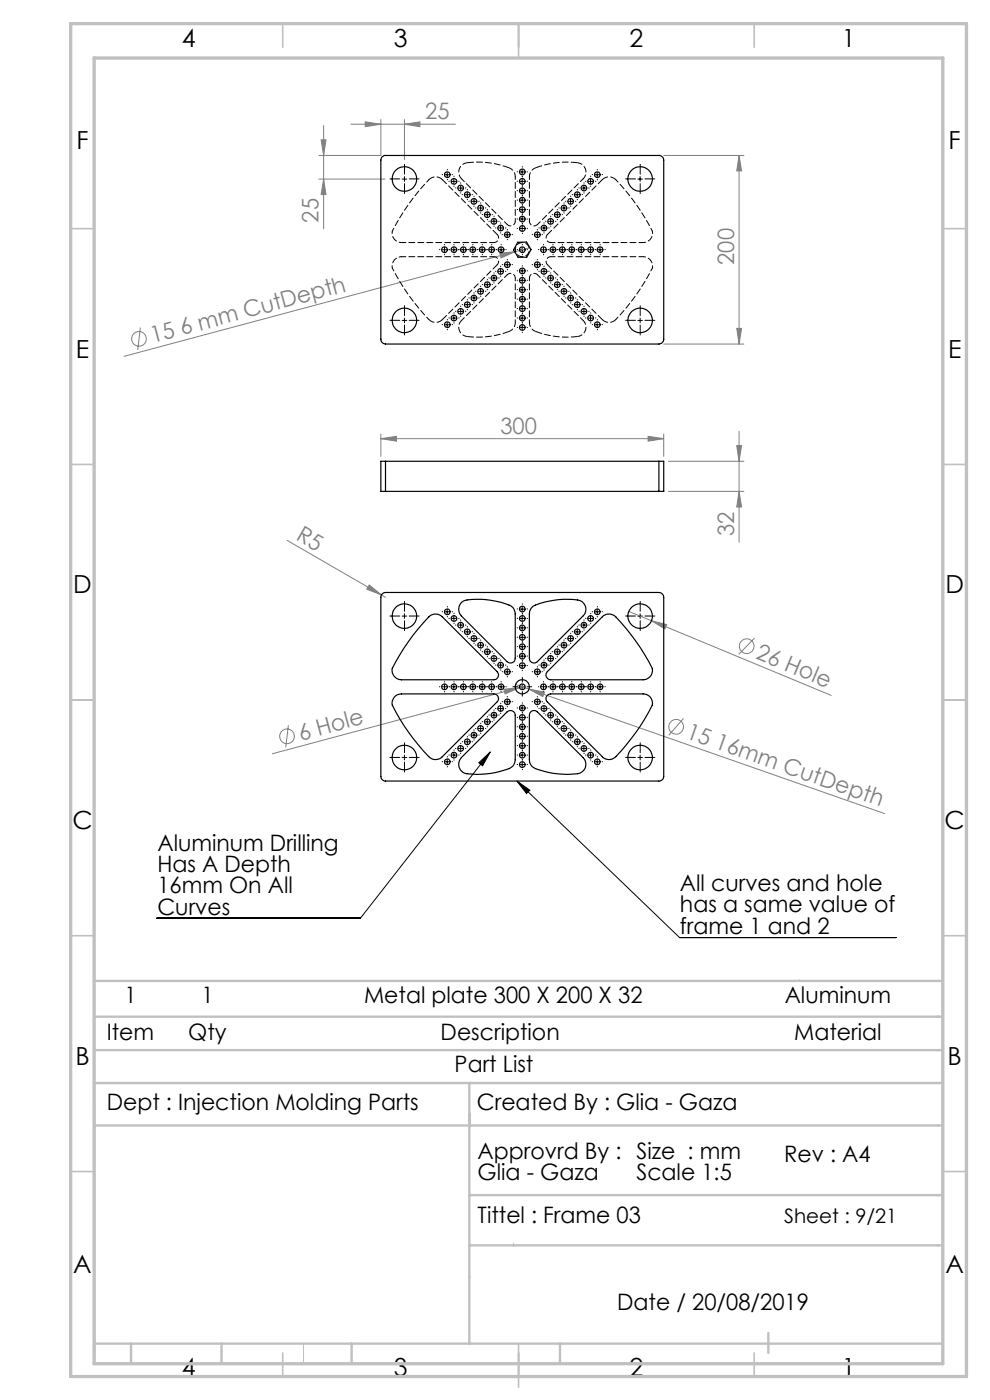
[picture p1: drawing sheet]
<svg xmlns="http://www.w3.org/2000/svg" width="210mm" height="297mm" viewBox="0 0 210 297" stroke-linecap="round" stroke-linejoin="round" font-family="sans-serif">
<g fill="none" stroke="#808080" stroke-width=".21">
<path d="M67.6 38h14.1M68.1 29.7h1l-.4 3.3zM68.7 26.6v21.9M68.7 38l.4 3.3h-1zM74.4 26.3h22.2M77.5 25.9l3.3 .4-3.3 .6zM80.8 25.4v7.6h-13.2M85.8 26.3l3.3-.4v1zM85.8 25.4v8.5M140.8 33h17M156.8 33v40M156.8 33l.5 3.3h-1z"/>
<path d="M106 53.7l3.3-.3-3 1.3zM112.2 52.6l-85.9 23M29.8 69.5l-.6 4.8M140.8 73h17M156.3 69.7h1l-.5 3.3zM80.8 93.1l3.3-.5v1zM80.8 92.1v4.7M80.8 93.1h60M137.5 92.6l3.3 .5-3.3 .5zM140.8 92.1v4.7M141.8 97.9h16M156.3 94.5h1l-.5 3.4z"/>
<path d="M156.8 91.5v23.5M60.9 114.6l20 11.6M141.8 104.2h16M156.8 104.2l.5 3.4h-1zM78.3 124.1l2.6 2.1-3.1-1.2zM80.9 126.2l.9 .5M133.4 129.7l4.8 2M138.2 131.7l3.2 .8-.4 .9zM138.2 131.7l38.1 15.8M160.1 135.4l-3.4 3.4M61.2 153.8l-.6 4.8M106.9 146.2l3.3-.3-3.1 1.3z"/>
<path d="M109.4 145.2l2.8 1M110.2 145.9l-52.5 14M111.4 145.6l-1.2 .3M112.2 146.2l3.3 .6-.4 1zM112.2 146.2l75.5 26.4M145 152.4l-3.1 3.6"/>
<circle cx="29.5" cy="71.9" r="1.55"/>
<circle cx="158.4" cy="137.1" r="1.56"/>
<circle cx="60.9" cy="156.2" r="1.55"/>
<circle cx="143.4" cy="154.2" r="1.56"/>
</g>
<g fill="none" stroke="#000" stroke-width=".21">
<path d="M85.3 38h1M85.8 37.5v1M94.4 37.1h1M94.9 36.6v1M95.8 38.5h1M96.3 38v1M97.2 39.9h1M97.7 39.4v1M110.3 38.5h1M110.3 36.5h1M110.8 36v1M110.8 38v1"/>
<path d="M110.8 40v1M123.4 39.9h1M123.9 39.4v1M124.8 38.5h1M125.3 38v1M126.2 37.1h1M126.7 36.6v1M135.3 38h1M135.8 37.5v1M93.8 53h1M94.3 52.5v1M95.8 53h1"/>
<path d="M96.3 52.5v1M97.8 53h1M98.3 52.5v1M98.6 41.3h1M99.1 40.8v1M99.8 53h1M100 42.7h1M100.3 52.5v1M100.5 42.2v1M101.5 44.1h.9M101.8 53h1M102 43.6v1"/>
<path d="M102.3 52.5v1M102.9 45.5h1M103.4 45v1M103.4 59.9v1M103.8 53h1M104.3 59h1M104.3 47h1M104.3 52.5v1M104.8 46.5v1M104.8 58.5v1M105.7 57.6h1M105.7 48.4h1"/>
<path d="M105.8 53h1M106.2 47.9v1M106.2 57.1v1M106.3 52.5v1M107.1 56.2h1M107.1 49.8h1M107.6 49.3v1M107.6 55.7v1M110.3 53h1M110.3 59.5h1M110.3 57.5h1M110.3 42.5h1"/>
<path d="M110.3 44.5h1M110.3 46.5h1M110.3 48.5h1M110.3 40.5h1M110.8 42v1M110.8 44v1M110.8 46v1M110.8 48v1M110.8 52.5v1M110.8 57v1M110.8 59v1M113.5 56.2h1"/>
<path d="M113.5 49.8h1M114 49.3v1M114 55.7v1M114.8 53h1M114.9 57.6h1M114.9 48.4h1M115.3 52.5v1M115.4 47.9v1M115.4 57.1v1M116.3 59h1M116.3 47h1M116.8 53h1"/>
<path d="M116.8 46.5v1M116.8 58.5v1M117.3 52.5v1M117.7 45.5h1M118.2 45v1M118.2 59.9v1M118.8 53h1M119.1 44.1h1M119.3 52.5v1M119.6 43.6v1M120.5 42.7h1M120.8 53h1"/>
<path d="M121 42.2v1M121.3 52.5v1M122 41.3h.9M122.4 40.8v1M122.8 53h1M123.3 52.5v1M124.8 53h1M125.3 52.5v1M126.8 53h1M127.3 52.5v1M85.3 68h1M85.8 67.5v1"/>
<path d="M94.4 68.9h1M94.9 68.4v1M95.8 67.5h1M96.3 67v1M97.2 66.1h1M97.7 65.5v1.1M98.6 64.6h1M99.1 64.1v1.1M100 63.2h1M100.5 62.7v1M101.5 61.8h.9M102 61.3v1"/>
<path d="M102.9 60.4h1M110.3 67.5h1M110.3 63.5h1M110.3 61.5h1M110.3 69.5h1M110.3 65.5h1M110.8 61v1M110.8 63v1M110.8 65v1M110.8 67v1M110.8 69v1M117.7 60.4h1"/>
<path d="M119.1 61.8h1M119.6 61.3v1M120.5 63.2h1M121 62.7v1M122 64.6h.9M122.4 64.1v1.1M123.4 66.1h1M123.9 65.5v1.1M124.8 67.5h1M125.3 67v1M126.2 68.9h1M126.7 68.4v1"/>
<path d="M135.3 68h1M135.8 67.5v1M85.3 130.7h1M85.8 130.2v1M94.4 129.8h1M94.9 129.3v1M95.8 131.2h1M96.3 130.7v1M97.2 132.6h1M97.7 132.1v1M98.6 134.1h1M99.1 133.5v1"/>
<path d="M100 135.5h1M100.5 134.9v1.1M101.5 136.9h.9M102 136.4v1M102.9 138.3h1M103.4 137.8v1M104.3 139.7h1M104.8 139.2v1M110.3 131.2h1M110.3 135.2h1M110.3 137.2h1M110.3 139.2h1"/>
<path d="M110.3 129.2h1M110.3 133.2h1M110.8 128.7v1M110.8 130.7v1M110.8 132.7v1M110.8 134.7v1M110.8 136.7v1M110.8 138.7v1M116.3 139.7h1M116.8 139.2v1M117.7 138.3h1M118.2 137.8v1"/>
<path d="M119.1 136.9h1M119.6 136.4v1M120.5 135.5h1M121 134.9v1.1M122 134.1h.9M122.4 133.5v1M123.4 132.6h1M123.9 132.1v1M124.8 131.2h1M125.3 130.7v1M126.2 129.8h1M126.7 129.3v1"/>
<path d="M135.3 130.7h1M135.8 130.2v1M93.8 145.7h1M94.3 145.2v1M95.8 145.7h1M96.3 145.2v1M96.3 159.7v1M97.2 158.8h1M97.7 158.3v1M97.8 145.7h1M98.3 145.2v1M98.6 157.4h1"/>
<path d="M99.1 156.9v1M99.8 145.7h1M100 156h1M100.3 145.2v1M100.5 155.5v1M101.5 154.5h.9M101.8 145.7h1M102 154.1v.9M102.3 145.2v1M102.9 153.1h1M103.4 152.6v1M103.8 145.7h1"/>
<path d="M104 159.5l-27.6 35.3h-43.1M104.3 145.2v1M104.3 151.7h1M104.8 151.2v1M105.7 141.1h1M105.7 150.3h1M105.8 145.7h1M106.2 140.6v1M106.2 149.8v1M106.3 145.2v1M107.1 142.5h1M107.1 148.9h1"/>
<path d="M107.6 142v1M107.6 148.4v1M110.3 145.7h1M110.3 141.2h1M110.3 156.2h1M110.3 154.2h1M110.3 152.2h1M110.3 150.2h1M110.3 158.2h1M110.8 140.7v1M110.8 145.2v1M110.8 149.7v1"/>
<path d="M110.8 151.7v1M110.8 153.7v1M110.8 155.7v1M110.8 157.7v1M110.8 159.7v1M113.5 142.5h1M113.5 148.9h1M114 142v1M114 148.4v1M114.8 145.7h1M114.9 141.1h1M114.9 150.3h1"/>
<path d="M115.3 145.2v1M115.4 140.6v1M115.4 149.8v1M116.3 151.7h1M116.8 145.7h1M116.8 151.2v1M117.3 145.2v1M117.7 153.1h1M118.2 152.6v1M118.8 145.7h1M119.1 154.5h1M119.3 145.2v1"/>
<path d="M119.6 154.1v.9M120.5 156h1M120.8 145.7h1M121 155.5v1M121.3 145.2v1M122 157.4h.9M122.4 156.9v1M122.8 145.7h1M123.3 145.2v1M123.4 158.8h1M123.9 158.3v1M124.8 145.7h1"/>
<path d="M125.3 145.2v1M125.3 159.7v1M126.8 145.7h1M127.3 145.2v1M85.3 160.7h1M85.8 160.2v1M94.4 161.6h1M94.9 161.1v1M95.8 160.2h1M101.6 161.8l2.4-2.3-1.6 3zM109.6 165.7l2.8 1.9-.7 .7zM109.6 165.7l34.5 33.2h46"/>
<path d="M110.3 160.2h1M110.3 162.2h1M110.8 161.7v1M124.8 160.2h1M126.2 161.6h1M126.7 161.1v1M135.3 160.7h1M135.8 160.2v1"/>
</g>
<g fill="none" stroke="#000" stroke-width=".21" stroke-dasharray="15.2 1.3 1.3 1.3">
<path d="M84.8 38h-2.1M85.8 37v-2.1M85.8 39v2.1M86.8 38h2.1M93.9 37h-.1M94.9 36v-.1M94.9 38v.1M95.3 38.5h-.1M95.9 37h.1M96.3 37.5v-.1M96.3 39.5v.1M96.7 39.9h-.1"/>
<path d="M97.3 38.5h.1M97.7 38.9v-.1M98.7 39.9h.1M109.8 36.5h-.1M109.8 38.5h-.1M110.8 35.5v-.1M110.8 37.5v.1M110.8 37.5v-.1M110.8 39.5v.1M110.8 39.5v-.1M111.8 36.5h.1M111.8 38.5h.1"/>
<path d="M122.9 39.9h-.1M123.9 38.9v-.1M124.3 38.5h-.1M124.9 39.9h.1M125.3 37.5v-.1M125.3 39.5v.1M125.7 37h-.1M126.3 38.5h.1M126.7 36v-.1M126.7 38v.1M127.7 37h.1M134.8 38h-2.1"/>
<path d="M135.8 37v-2.1M135.8 39v2.1M136.8 38h2.1M93.3 53h-.1M94.3 52v-.1M94.3 54v.1M95.3 53h.1M95.3 53h-.1M96.3 52v-.1M96.3 54v.1M97.3 53h.1M97.3 53h-.1"/>
<path d="M97.7 40.9v.1M98.1 41.3h-.1M98.3 52v-.1M98.3 54v.1M99.1 40.3v-.1M99.1 42.3v.1M99.3 53h.1M99.3 53h-.1M99.5 42.7h-.1M100.1 41.3h.1M100.3 52v-.1M100.3 54v.1"/>
<path d="M100.5 41.7v-.1M100.5 43.7v.1M101 44.1h-.1M101.3 53h-.1M101.3 53h.1M101.5 42.7h.1M102 43.1v-.1M102 45.1v.1M102.3 52v-.1M102.3 54v.1M102.4 45.5h-.1M103 44.1h.1"/>
<path d="M103.3 53h-.1M103.3 53h.1M103.4 59.4v-.1M103.4 44.5v-.1M103.4 46.5v.1M103.8 59h-.1M103.8 46.9h-.1M104.3 52v-.1M104.3 54v.1M104.4 45.5h.1M104.8 58v-.1M104.8 60v.1"/>
<path d="M104.8 45.9v-.1M104.8 47.9v.1M105.2 57.6h-.1M105.2 48.4h-.1M105.3 53h-.1M105.3 53h.1M105.8 59h.1M105.8 46.9h.1M106.2 56.6v-.1M106.2 58.6v.1M106.2 47.4v-.1M106.2 49.4v.1"/>
<path d="M106.3 52v-.1M106.3 54v.1M106.6 56.1h-.1M106.6 49.8h-.1M107.2 57.6h.1M107.2 48.4h.1M107.3 53h.1M107.6 55.1v-.1M107.6 57.1v.1M107.6 48.8v-.1M107.6 50.8v.1M108.6 56.1h.1"/>
<path d="M108.6 49.8h.1M109.8 53h-.1M109.8 59.5h-.1M109.8 57.5h-.1M109.8 42.5h-.1M109.8 44.5h-.1M109.8 46.5h-.1M109.8 48.5h-.1M109.8 40.5h-.1M110.8 52v-.1M110.8 54v.1M110.8 58.5v-.1"/>
<path d="M110.8 56.5v-.1M110.8 58.5v.1M110.8 41.5v-.1M110.8 43.5v.1M110.8 43.5v-.1M110.8 45.5v.1M110.8 45.5v-.1M110.8 47.5v.1M110.8 47.5v-.1M110.8 49.5v.1M110.8 41.5v.1M111.8 53h.1"/>
<path d="M111.8 59.5h.1M111.8 57.5h.1M111.8 42.5h.1M111.8 44.5h.1M111.8 46.5h.1M111.8 48.5h.1M111.8 40.5h.1M113 56.1h-.1M113 49.8h-.1M114 55.1v-.1M114 57.1v.1M114 48.8v-.1"/>
<path d="M114 50.8v.1M114.3 53h-.1M114.4 57.6h-.1M114.4 48.4h-.1M115 56.1h.1M115 49.8h.1M115.3 52v-.1M115.3 54v.1M115.4 56.6v-.1M115.4 58.6v.1M115.4 47.4v-.1M115.4 49.4v.1"/>
<path d="M115.8 59h-.1M115.8 46.9h-.1M116.3 53h-.1M116.3 53h.1M116.4 57.6h.1M116.4 48.4h.1M116.8 58v-.1M116.8 60v.1M116.8 45.9v-.1M116.8 47.9v.1M117.2 45.5h-.1M117.3 52v-.1"/>
<path d="M117.3 54v.1M117.8 59h.1M117.8 46.9h.1M118.2 59.4v-.1M118.2 44.5v-.1M118.2 46.5v.1M118.3 53h-.1M118.3 53h.1M118.6 44.1h-.1M119.2 45.5h.1M119.3 52v-.1M119.3 54v.1"/>
<path d="M119.6 43.1v-.1M119.6 45.1v.1M120.1 42.7h-.1M120.3 53h-.1M120.3 53h.1M120.6 44.1h.1M121.1 41.7v-.1M121.1 43.7v.1M121.3 52v-.1M121.3 54v.1M121.5 41.3h-.1M122.1 42.7h.1"/>
<path d="M122.3 53h.1M122.3 53h-.1M122.5 40.3v-.1M122.5 42.3v.1M123.3 52v-.1M123.3 54v.1M123.5 41.3h.1M123.9 40.9v.1M124.3 53h-.1M124.3 53h.1M125.3 52v-.1M125.3 54v.1"/>
<path d="M126.3 53h-.1M126.3 53h.1M127.3 52v-.1M127.3 54v.1M128.3 53h.1M84.8 68h-2.1M85.8 67v-2.1M85.8 69v2.1M86.8 68h2.1M93.9 68.9h-.1M94.9 67.9v-.1M94.9 69.9v.1"/>
<path d="M95.3 67.5h-.1M95.9 68.9h.1M96.3 66.5v-.1M96.3 68.5v.1M96.7 66h-.1M97.3 67.5h.1M97.7 65v-.1M97.7 67v.1M98.1 64.6h-.1M98.7 66h.1M99.1 63.6v-.1M99.1 65.6v.1"/>
<path d="M99.5 63.2h-.1M100.1 64.6h.1M100.5 62.2v-.1M100.5 64.2v.1M101 61.8h-.1M101.5 63.2h.1M102 60.8v-.1M102 62.8v.1M102.4 60.4h-.1M103 61.8h.1M103.4 61.4v.1M104.4 60.4h.1"/>
<path d="M109.8 63.5h-.1M109.8 61.5h-.1M109.8 69.5h-.1M109.8 67.5h-.1M109.8 65.5h-.1M110.8 62.5v-.1M110.8 64.5v.1M110.8 60.5v-.1M110.8 62.5v.1M110.8 60.5v.1M110.8 68.5v-.1M110.8 70.5v.1"/>
<path d="M110.8 66.5v-.1M110.8 68.5v.1M110.8 64.5v-.1M110.8 66.5v.1M111.8 63.5h.1M111.8 61.5h.1M111.8 69.5h.1M111.8 67.5h.1M111.8 65.5h.1M117.2 60.4h-.1M118.2 61.4v.1M118.6 61.8h-.1"/>
<path d="M119.2 60.4h.1M119.6 60.8v-.1M119.6 62.8v.1M120.1 63.2h-.1M120.6 61.8h.1M121.1 62.2v-.1M121.1 64.2v.1M121.5 64.6h-.1M122.1 63.2h.1M122.5 63.6v-.1M122.5 65.6v.1M122.9 66h-.1"/>
<path d="M123.5 64.6h.1M123.9 65v-.1M123.9 67v.1M124.3 67.5h-.1M124.9 66h.1M125.3 66.5v-.1M125.3 68.5v.1M125.7 68.9h-.1M126.3 67.5h.1M126.7 67.9v-.1M126.7 69.9v.1M127.7 68.9h.1"/>
<path d="M134.8 68h-2.1M135.8 67v-2.1M135.8 69v2.1M136.8 68h2.1M84.8 130.7h-2.1M85.8 129.7v-2.1M85.8 131.7v2.1M86.8 130.7h2.1M93.9 129.8h-.1M94.9 128.8v-.1M94.9 130.8v.1M95.3 131.2h-.1"/>
<path d="M95.9 129.8h.1M96.3 130.2v-.1M96.3 132.2v.1M96.7 132.6h-.1M97.3 131.2h.1M97.7 131.6v-.1M97.7 133.6v.1M98.1 134h-.1M98.7 132.6h.1M99.1 133v-.1M99.1 135v.1M99.5 135.4h-.1"/>
<path d="M100.1 134h.1M100.5 134.4v-.1M100.5 136.4v.1M101 136.8h-.1M101.5 135.4h.1M102 135.8v-.1M102 137.8v.1M102.4 138.3h-.1M103 136.8h.1M103.4 137.3v-.1M103.4 139.3v.1M103.8 139.7h-.1"/>
<path d="M104.4 138.3h.1M104.8 138.7v-.1M105.8 139.7h.1M109.8 135.2h-.1M109.8 137.2h-.1M109.8 139.2h-.1M109.8 129.2h-.1M109.8 131.2h-.1M109.8 133.2h-.1M110.8 134.2v-.1M110.8 136.2v.1M110.8 136.2v-.1"/>
<path d="M110.8 138.2v.1M110.8 138.2v-.1M110.8 128.2v-.1M110.8 130.2v.1M110.8 130.2v-.1M110.8 132.2v.1M110.8 132.2v-.1M110.8 134.2v.1M111.8 135.2h.1M111.8 137.2h.1M111.8 139.2h.1M111.8 129.2h.1"/>
<path d="M111.8 131.2h.1M111.8 133.2h.1M115.8 139.7h-.1M116.8 138.7v-.1M117.2 138.3h-.1M117.8 139.7h.1M118.2 137.3v-.1M118.2 139.3v.1M118.6 136.8h-.1M119.2 138.3h.1M119.6 135.8v-.1M119.6 137.8v.1"/>
<path d="M120.1 135.4h-.1M120.6 136.8h.1M121.1 134.4v-.1M121.1 136.4v.1M121.5 134h-.1M122.1 135.4h.1M122.5 133v-.1M122.5 135v.1M122.9 132.6h-.1M123.5 134h.1M123.9 131.6v-.1M123.9 133.6v.1"/>
<path d="M124.3 131.2h-.1M124.9 132.6h.1M125.3 130.2v-.1M125.3 132.2v.1M125.7 129.8h-.1M126.3 131.2h.1M126.7 128.8v-.1M126.7 130.8v.1M127.7 129.8h.1M134.8 130.7h-2.1M135.8 129.7v-2.1M135.8 131.7v2.1"/>
<path d="M136.8 130.7h2.1M85.8 159.7v-2.1M93.3 145.7h-.1M94.3 144.7v-.1M94.3 146.7v.1M95.3 145.7h.1M95.3 145.7h-.1M96.3 144.7v-.1M96.3 146.7v.1M96.3 159.2v-.1M96.7 158.8h-.1M97.3 145.7h.1"/>
<path d="M97.3 145.7h-.1M97.7 157.8v-.1M97.7 159.8v.1M98.1 157.4h-.1M98.3 144.7v-.1M98.3 146.7v.1M98.7 158.8h.1M99.1 156.4v-.1M99.1 158.4v.1M99.3 145.7h.1M99.3 145.7h-.1M99.5 155.9h-.1"/>
<path d="M100.1 157.4h.1M100.3 144.7v-.1M100.3 146.7v.1M100.5 154.9v-.1M100.5 156.9v.1M101 154.5h-.1M101.3 145.7h-.1M101.3 145.7h.1M101.5 155.9h.1M102 153.5v-.1M102 155.5v.1M102.3 144.7v-.1"/>
<path d="M102.3 146.7v.1M102.4 153.1h-.1M103 154.5h.1M103.3 145.7h-.1M103.3 145.7h.1M103.4 152.1v-.1M103.4 154.1v.1M103.8 151.7h-.1M104.3 144.7v-.1M104.3 146.7v.1M104.4 153.1h.1M104.8 140.7v.1"/>
<path d="M104.8 150.7v-.1M104.8 152.7v.1M105.2 141.1h-.1M105.2 150.3h-.1M105.3 145.7h-.1M105.3 145.7h.1M105.8 151.7h.1M106.2 140.1v-.1M106.2 142.1v.1M106.2 149.3v-.1M106.2 151.3v.1M106.3 144.7v-.1"/>
<path d="M106.3 146.7v.1M106.6 142.5h-.1M106.6 148.9h-.1M107.2 141.1h.1M107.2 150.3h.1M107.3 145.7h.1M107.6 141.5v-.1M107.6 143.5v.1M107.6 147.9v-.1M107.6 149.9v.1M108.6 142.5h.1M108.6 148.9h.1"/>
<path d="M109.8 145.7h-1M109.8 141.2h-.1M109.8 156.2h-.1M109.8 154.2h-.1M109.8 152.2h-.1M109.8 150.2h-.1M109.8 158.2h-.1M110.8 144.7v-1M110.8 146.7v1M110.8 140.2v.1M110.8 140.2v-.1M110.8 142.2v.1"/>
<path d="M110.8 155.2v-.1M110.8 157.2v.1M110.8 153.2v-.1M110.8 155.2v.1M110.8 151.2v-.1M110.8 153.2v.1M110.8 149.2v-.1M110.8 151.2v.1M110.8 159.2v-.1M110.8 157.2v-.1M110.8 159.2v.1M111.8 145.7h1"/>
<path d="M111.8 141.2h.1M111.8 156.2h.1M111.8 154.2h.1M111.8 152.2h.1M111.8 150.2h.1M111.8 158.2h.1M113 142.5h-.1M113 148.9h-.1M114 141.5v-.1M114 143.5v.1M114 147.9v-.1M114 149.9v.1"/>
<path d="M114.3 145.7h-.1M114.4 141.1h-.1M114.4 150.3h-.1M115 142.5h.1M115 148.9h.1M115.3 144.7v-.1M115.3 146.7v.1M115.4 140.1v-.1M115.4 142.1v.1M115.4 149.3v-.1M115.4 151.3v.1M115.8 151.7h-.1"/>
<path d="M116.3 145.7h-.1M116.3 145.7h.1M116.4 141.1h.1M116.4 150.3h.1M116.8 140.7v.1M116.8 150.7v-.1M116.8 152.7v.1M117.2 153.1h-.1M117.3 144.7v-.1M117.3 146.7v.1M117.8 151.7h.1M118.2 152.1v-.1"/>
<path d="M118.2 154.1v.1M118.3 145.7h-.1M118.3 145.7h.1M118.6 154.5h-.1M119.2 153.1h.1M119.3 144.7v-.1M119.3 146.7v.1M119.6 153.5v-.1M119.6 155.5v.1M120.1 155.9h-.1M120.3 145.7h-.1M120.3 145.7h.1"/>
<path d="M120.6 154.5h.1M121.1 154.9v-.1M121.1 156.9v.1M121.3 144.7v-.1M121.3 146.7v.1M121.5 157.4h-.1M122.1 155.9h.1M122.3 145.7h.1M122.3 145.7h-.1M122.5 156.4v-.1M122.5 158.4v.1M122.9 158.8h-.1"/>
<path d="M123.3 144.7v-.1M123.3 146.7v.1M123.5 157.4h.1M123.9 157.8v-.1M123.9 159.8v.1M124.3 145.7h-.1M124.3 145.7h.1M124.9 158.8h.1M125.3 159.2v-.1M125.3 144.7v-.1M125.3 146.7v.1M126.3 145.7h-.1"/>
<path d="M126.3 145.7h.1M127.3 144.7v-.1M127.3 146.7v.1M128.3 145.7h.1M135.8 159.7v-2.1M84.8 160.7h-2.1M85.8 161.7v2.1M86.8 160.7h2.1M93.9 161.6h-.1M94.9 160.6v-.1M94.9 162.6v.1M95.3 160.2h-.1"/>
<path d="M95.9 161.6h.1M96.3 161.2v.1M97.3 160.2h.1M109.8 162.2h-.1M109.8 160.2h-.1M110.8 161.2v-.1M110.8 163.2v.1M110.8 161.2v.1M111.8 162.2h.1M111.8 160.2h.1M124.3 160.2h-.1M125.3 161.2v.1"/>
<path d="M125.7 161.6h-.1M126.3 160.2h.1M126.7 160.6v-.1M126.7 162.6v.1M127.7 161.6h.1M134.8 160.7h-2.1M135.8 161.7v2.1M136.8 160.7h2.1"/>
</g>
<path d="M169.6 207.8l.2 .3M99.6 229.8v23.7M108.9 263.7v.7M64.4 285v4.3" fill="none" stroke="#c0c0c0" stroke-width=".21"/>
<g fill="none" stroke="#c0c0c0" stroke-width=".35">
<path d="M60 5v5M110 5v7.3M160 5v5M15 48.5h5M200 48.5h5M15 98.5h5M200 98.5h5M15 148.5h5M200 148.5h5M15 198.5h5M200 198.5h5M15 248.5h5"/>
<path d="M200 248.5h5M60 287v5M110 285v9.3M160 287v5"/>
</g>
<g fill="none" stroke="#c0c0c0" stroke-width=".5">
<path d="M20 215.7h180M20 208.1h180M20 229.8h180M20 234v55.3M20 238.8h180M20 222.8h180M99.6 229.8v55.2M99.6 253.5h100.4M99.6 264.2h100.4M20 285h180M27.8 285v4.3M47 285v4.3"/>
<path d="M74.6 285v4.3M118.8 285v4.3M163 282.8v4.2"/>
</g>
<path d="M15 5h190v287h-190zM20 12.3h180v277h-180z" fill="none" stroke="#c0c0c0" stroke-width=".7"/>
<path d="M101.6 161.8l2.4-2.3-1.6 3zM109.6 165.7l2.8 1.9-.7 .7z" fill="#000"/>
<g fill="#808080">
<path d="M78.3 124.1l2.6 2.1-3.1-1.2z"/>
<path d="M106 53.7l3.3-.3-3 1.3z"/>
<path d="M106.9 146.2l3.3-.3-3.1 1.3z"/>
<path d="M138.2 131.7l3.2 .8-.4 .9z"/>
<path d="M112.2 146.2l3.3 .6-.4 1z"/>
<path d="M137.5 92.6l3.3 .5-3.3 .5zM80.8 93.1l3.3-.5v1z"/>
<path d="M85.8 26.3l3.3-.4v1zM77.5 25.9l3.3 .4-3.3 .6z"/>
<path d="M68.7 38l.4 3.3h-1zM68.1 29.7h1l-.4 3.3z"/>
<path d="M156.3 94.5h1l-.5 3.4zM156.8 104.2l.5 3.4h-1zM156.8 33l.5 3.3h-1zM156.3 69.7h1l-.5 3.3z"/>
</g>
<g fill="none" stroke="#000" stroke-width=".25">
<path d="M81.1 33.3l.5-.3h58.2a1.02 1.02 0 0 1 1 1v38a1.09 1.09 0 0 1-1 1h-58a1.02 1.02 0 0 1-1-1v-38zM109.8 51.4h1.9l.9 1.5-.9 1.7h-1.8l-1-1.6zM81.8 97.9h-1v6.3h1M81.8 97.9v6.3M81.8 97.9h58M139.8 97.9h1v6.3h-1M139.8 97.9v6.3M81.8 104.2h58M81.1 126l.7-.3h58a1.09 1.09 0 0 1 1 1v38a1.02 1.02 0 0 1-1 1h-58a.96 .96 0 0 1-1-1v-38zM90.9 130.9a2.04 2.04 0 0 1 2.9-.1l11.6 11.7a1.02 1.02 0 0 1 .3 1.1 1.02 1.02 0 0 1-1 .6h-19.5a2 2 0 0 1-2-2.4 46.3 46.3 0 0 1 7.7-10.9zM97.9 127.8l.2-.2a14.6 14.6 0 0 1 8 .1l1.9 .7a1.91 1.91 0 0 1 1.3 1.8v9.5a1.02 1.02 0 0 1-.6 .9 1.02 1.02 0 0 1-1.1-.2l-9.7-9.7a2.05 2.05 0 0 1 0-2.9zM112.8 128.9a11.4 11.4 0 0 1 5.7-1.7h3a2.34 2.34 0 0 1 2.7 1.4v1l-.1 .6-.4 .5-9.7 9.7a.99 .99 0 0 1-1.1 .2 .99 .99 0 0 1-.6-.9v-9.5l.1-.6z"/>
<path d="M83.7 147.8l.5-.4 1-.2h19.5a.99 .99 0 0 1 1 .6 .99 .99 0 0 1-.3 1.1l-11.6 11.6a1.96 1.96 0 0 1-2.9 0 41.5 41.5 0 0 1-7.8-11.2l.1-.6zM107.6 151a1.02 1.02 0 0 1 1.1-.2 1.02 1.02 0 0 1 .6 .9v9.5a2 2 0 0 1-1.3 1.9 17.9 17.9 0 0 1-9.6 .9 2.06 2.06 0 0 1-.5-3.3zM112.5 151.1l.6-.4 .5 .1 .4 .2 9.7 9.7a2 2 0 0 1 .5 2.1 2 2 0 0 1-1.7 1.3 17.4 17.4 0 0 1-9.5-1.4l-.6-.9-.1-.6v-9.5zM116 147.6l.8-.4h19.6a1.95 1.95 0 0 1 2 2.4 41.6 41.6 0 0 1-8.3 11.3 1.96 1.96 0 0 1-2.3-.4l-11.7-11.6-.3-.6zM116.1 142.5l11.7-11.7a2.05 2.05 0 0 1 2.8 .1 41.8 41.8 0 0 1 7.8 11.2 1.99 1.99 0 0 1-2 2.1h-19.6a1.02 1.02 0 0 1-.9-.6 1.02 1.02 0 0 1 .2-1.1z"/>
<circle cx="85.8" cy="38" r="2.6"/>
<circle cx="94.9" cy="37.1" r=".59"/>
<circle cx="96.3" cy="38.5" r=".6"/>
<circle cx="97.7" cy="39.9" r=".61"/>
<circle cx="110.8" cy="36.5" r=".6"/>
<circle cx="110.8" cy="38.5" r=".59"/>
<circle cx="123.9" cy="39.9" r=".6"/>
<circle cx="125.3" cy="38.5" r=".6"/>
<circle cx="126.7" cy="37.1" r=".59"/>
<circle cx="135.8" cy="38" r="2.6"/>
<circle cx="94.3" cy="53" r=".6"/>
<circle cx="96.3" cy="53" r=".59"/>
<circle cx="98.3" cy="53" r=".59"/>
<circle cx="99.1" cy="41.3" r=".61"/>
<circle cx="100.3" cy="53" r=".6"/>
<circle cx="100.5" cy="42.7" r=".61"/>
<circle cx="101.9" cy="44.1" r=".61"/>
<circle cx="102.3" cy="53" r=".59"/>
<circle cx="103.4" cy="45.6" r=".6"/>
<circle cx="104.3" cy="53" r=".59"/>
<circle cx="104.8" cy="59" r=".61"/>
<circle cx="104.8" cy="47" r=".6"/>
<circle cx="106.2" cy="57.6" r=".6"/>
<circle cx="106.2" cy="48.4" r=".59"/>
<circle cx="106.3" cy="53" r=".6"/>
<circle cx="107.6" cy="56.2" r=".6"/>
<circle cx="107.6" cy="49.8" r=".59"/>
<circle cx="110.8" cy="48.5" r=".6"/>
<circle cx="110.8" cy="44.5" r=".6"/>
<circle cx="110.8" cy="42.5" r=".6"/>
<circle cx="110.8" cy="59.5" r=".6"/>
<circle cx="110.8" cy="40.5" r=".59"/>
<circle cx="110.8" cy="46.5" r=".59"/>
<circle cx="110.8" cy="57.5" r=".59"/>
<circle cx="110.8" cy="53" r=".59"/>
<circle cx="114" cy="56.2" r=".61"/>
<circle cx="114" cy="49.8" r=".6"/>
<circle cx="115.3" cy="53" r=".6"/>
<circle cx="115.4" cy="57.6" r=".61"/>
<circle cx="115.4" cy="48.4" r=".6"/>
<circle cx="116.8" cy="59" r=".61"/>
<circle cx="116.8" cy="47" r=".6"/>
<circle cx="117.3" cy="53" r=".6"/>
<circle cx="118.2" cy="45.6" r=".6"/>
<circle cx="119.3" cy="53" r=".59"/>
<circle cx="119.6" cy="44.1" r=".61"/>
<circle cx="121" cy="42.7" r=".61"/>
<circle cx="121.3" cy="53" r=".6"/>
<circle cx="122.4" cy="41.3" r=".6"/>
<circle cx="123.3" cy="53" r=".6"/>
<circle cx="125.3" cy="53" r=".59"/>
<circle cx="127.3" cy="53" r=".59"/>
<circle cx="85.8" cy="68" r="2.61"/>
<circle cx="94.9" cy="68.9" r=".59"/>
<circle cx="96.3" cy="67.5" r=".59"/>
<circle cx="97.7" cy="66.1" r=".6"/>
<circle cx="99.1" cy="64.6" r=".6"/>
<circle cx="100.5" cy="63.2" r=".6"/>
<circle cx="102" cy="61.8" r=".6"/>
<circle cx="103.4" cy="60.4" r=".61"/>
<circle cx="110.8" cy="65.5" r=".6"/>
<circle cx="110.8" cy="67.5" r=".59"/>
<circle cx="110.8" cy="69.5" r=".59"/>
<circle cx="110.8" cy="63.5" r=".59"/>
<circle cx="110.8" cy="61.5" r=".59"/>
<circle cx="118.2" cy="60.4" r=".61"/>
<circle cx="119.6" cy="61.8" r=".6"/>
<circle cx="121" cy="63.2" r=".6"/>
<circle cx="122.5" cy="64.6" r=".59"/>
<circle cx="123.9" cy="66.1" r=".59"/>
<circle cx="125.3" cy="67.5" r=".59"/>
<circle cx="126.7" cy="68.9" r=".59"/>
<circle cx="135.8" cy="68" r="2.61"/>
<circle cx="85.8" cy="130.7" r="2.61"/>
<circle cx="94.9" cy="129.8" r=".59"/>
<circle cx="96.3" cy="131.2" r=".59"/>
<circle cx="97.7" cy="132.6" r=".6"/>
<circle cx="99.1" cy="134" r=".6"/>
<circle cx="100.5" cy="135.4" r=".6"/>
<circle cx="102" cy="136.9" r=".6"/>
<circle cx="103.4" cy="138.3" r=".61"/>
<circle cx="104.8" cy="139.7" r=".61"/>
<circle cx="110.8" cy="139.2" r=".6"/>
<circle cx="110.8" cy="133.2" r=".6"/>
<circle cx="110.8" cy="135.2" r=".59"/>
<circle cx="110.8" cy="129.2" r=".59"/>
<circle cx="110.8" cy="131.2" r=".59"/>
<circle cx="110.8" cy="137.2" r=".59"/>
<circle cx="116.8" cy="139.7" r=".61"/>
<circle cx="118.2" cy="138.3" r=".61"/>
<circle cx="119.6" cy="136.9" r=".6"/>
<circle cx="121" cy="135.4" r=".6"/>
<circle cx="122.5" cy="134" r=".59"/>
<circle cx="123.9" cy="132.6" r=".59"/>
<circle cx="125.3" cy="131.2" r=".59"/>
<circle cx="126.7" cy="129.8" r=".59"/>
<circle cx="135.8" cy="130.7" r="2.61"/>
<circle cx="94.3" cy="145.7" r=".6"/>
<circle cx="96.3" cy="145.7" r=".59"/>
<circle cx="97.7" cy="158.8" r=".61"/>
<circle cx="98.3" cy="145.7" r=".59"/>
<circle cx="99.1" cy="157.4" r=".61"/>
<circle cx="100.3" cy="145.7" r=".6"/>
<circle cx="100.5" cy="156" r=".61"/>
<circle cx="101.9" cy="154.5" r=".61"/>
<circle cx="102.3" cy="145.7" r=".59"/>
<circle cx="103.4" cy="153.1" r=".6"/>
<circle cx="104.3" cy="145.7" r=".59"/>
<circle cx="104.8" cy="151.7" r=".6"/>
<circle cx="106.2" cy="141.1" r=".6"/>
<circle cx="106.2" cy="150.3" r=".59"/>
<circle cx="106.3" cy="145.7" r=".6"/>
<circle cx="107.6" cy="142.5" r=".6"/>
<circle cx="107.6" cy="148.9" r=".59"/>
<circle cx="110.8" cy="154.2" r=".6"/>
<circle cx="110.8" cy="156.2" r=".6"/>
<circle cx="110.8" cy="150.2" r=".6"/>
<circle cx="110.8" cy="145.7" r=".6"/>
<circle cx="110.8" cy="158.2" r=".59"/>
<circle cx="110.8" cy="152.2" r=".59"/>
<circle cx="110.8" cy="141.2" r=".59"/>
<circle cx="110.8" cy="145.7" r="1.5"/>
<circle cx="114" cy="142.5" r=".61"/>
<circle cx="114" cy="148.9" r=".6"/>
<circle cx="115.3" cy="145.7" r=".6"/>
<circle cx="115.4" cy="141.1" r=".61"/>
<circle cx="115.4" cy="150.3" r=".6"/>
<circle cx="116.8" cy="151.7" r=".6"/>
<circle cx="117.3" cy="145.7" r=".6"/>
<circle cx="118.2" cy="153.1" r=".6"/>
<circle cx="119.3" cy="145.7" r=".59"/>
<circle cx="119.6" cy="154.5" r=".61"/>
<circle cx="121" cy="156" r=".61"/>
<circle cx="121.3" cy="145.7" r=".6"/>
<circle cx="122.4" cy="157.4" r=".6"/>
<circle cx="123.3" cy="145.7" r=".6"/>
<circle cx="123.9" cy="158.8" r=".6"/>
<circle cx="125.3" cy="145.7" r=".59"/>
<circle cx="127.3" cy="145.7" r=".59"/>
<circle cx="85.8" cy="160.7" r="2.6"/>
<circle cx="94.9" cy="161.6" r=".59"/>
<circle cx="96.3" cy="160.2" r=".6"/>
<circle cx="110.8" cy="162.2" r=".6"/>
<circle cx="110.8" cy="160.2" r=".59"/>
<circle cx="125.3" cy="160.2" r=".6"/>
<circle cx="126.7" cy="161.6" r=".59"/>
<circle cx="135.8" cy="160.7" r="2.6"/>
</g>
<g fill="none" stroke="#000" stroke-width=".21" stroke-dasharray="1.3 .6" stroke-dashoffset=".4">
<path d="M97.9 37.9l9.7 9.7M108 35.6a2 2 0 0 1 1.3 1.9M112.3 37.5a2 2 0 0 1 1.3-1.9M85.2 51.5h19.6M104.8 54.5a1 1 0 0 1 .9 .6 1 1 0 0 1-.2 1.1M104.8 54.5h-19.6M105.5 49.7a1 1 0 0 1 .2 1.1 1 1 0 0 1-.9 .7M107.6 58.3l-9.7 9.7M107.6 58.3a1 1 0 0 1 1.1-.2 1 1 0 0 1 .6 .9M109.3 46.9a1 1 0 0 1-.6 .9 1 1 0 0 1-1.1-.2M112.3 59a1 1 0 0 1 .6-.9 1 1 0 0 1 1.1 .2M114 47.6l9.7-9.7"/>
<path d="M114 47.6a1 1 0 0 1-1.1 .2 1 1 0 0 1-.6-.9M116.1 56.2a1 1 0 0 1-.2-1.1 1 1 0 0 1 .9-.6M116.8 51.5h19.6M116.8 51.5a1 1 0 0 1-.9-.7 1 1 0 0 1 .2-1.1M136.4 54.5h-19.6M109.3 68.4a2 2 0 0 1-1.3 1.9M113.6 70.3a2 2 0 0 1-1.3-1.9M123.7 68l-9.7-9.7"/>
</g>
<path d="M112.3 37.5v9.4M109.3 46.9v-9.4M109.3 53a1.5 1.5 0 0 1 2.2-1.4 1.5 1.5 0 0 1 .2 2.6 1.5 1.5 0 0 1-2.4-1v-.2M112.3 59v9.4M109.3 68.4v-9.4" fill="none" stroke="#000" stroke-width=".21" stroke-dasharray="1.3 .6" stroke-dashoffset=".7"/>
<path d="M91 38.1a2 2 0 0 1 2.8 0M127.8 38.1l-11.7 11.6M127.8 38.1a2 2 0 0 1 2.8 0M105.5 49.7l-11.7-11.6M116.1 56.2l11.7 11.6M93.8 67.8l11.7-11.6M93.8 67.8a2 2 0 0 1-2.8 0M130.6 67.8a2 2 0 0 1-2.8 0" fill="none" stroke="#000" stroke-width=".21" stroke-dasharray="1.3 .6"/>
<path d="M108 35.6a18.6 18.6 0 0 0-8.9-1.1M113.6 35.6a18.6 18.6 0 0 1 8.9-1.1M99.1 71.4a18.6 18.6 0 0 0 8.9-1.1M122.5 71.4a18.6 18.6 0 0 1-8.9-1.1" fill="none" stroke="#000" stroke-width=".21" stroke-dasharray="1.3 .6" stroke-dashoffset="-.1"/>
<path d="M83.2 56.9a2 2 0 0 1 2-2.4M85.2 51.5a2 2 0 0 1-2-2.5M136.4 54.5a2 2 0 0 1 2 2.4M138.4 49a2 2 0 0 1-2 2.5" fill="none" stroke="#000" stroke-width=".21" stroke-dasharray="1.3 .6" stroke-dashoffset=".8"/>
<path d="M97.9 37.9a2 2 0 0 1-.5-2 2 2 0 0 1 1.7-1.4M122.5 34.5a2 2 0 0 1 1.7 1.4 2 2 0 0 1-.5 2M99.1 71.4a2 2 0 0 1-1.7-1.4 2 2 0 0 1 .5-2M123.7 68a2 2 0 0 1 .5 2 2 2 0 0 1-1.7 1.4" fill="none" stroke="#000" stroke-width=".21" stroke-dasharray="1.3 .6" stroke-dashoffset=".3"/>
<path d="M91 38.1a46 46 0 0 0-7.8 10.9M83.2 56.9a46 46 0 0 0 7.8 10.9M138.4 49a46 46 0 0 0-7.8-10.9M130.6 67.8a46 46 0 0 0 7.8-10.9" fill="none" stroke="#000" stroke-width=".21" stroke-dasharray="1.3 .6" stroke-dashoffset=".6"/>
<g font-size="5.3">
<text x="38.5" y="9.9">4</text>
<text x="83.5" y="9.9">3</text>
<text x="133.6" y="9.9">2</text>
<text x="178.6" y="9.9">1</text>
<text x="16.2" y="31.6">F</text>
<text x="201.2" y="31.6">F</text>
<text x="16.1" y="75.9">E</text>
<text x="201.1" y="75.9">E</text>
<text x="15.5" y="125.9">D</text>
<text x="200.5" y="125.9">D</text>
<text x="15.4" y="175.9">C</text>
<text x="200.4" y="175.9">C</text>
<text x="16" y="225.9">B</text>
<text x="201" y="225.9">B</text>
<text x="15.5" y="270.1">A</text>
<text x="200.5" y="270.1">A</text>
<text x="38.5" y="291.9">4</text>
<text x="83.5" y="291.9">3</text>
<text x="133.6" y="291.9">2</text>
<text x="178.6" y="291.9">1</text>
</g>
<g font-size="4.8" fill="#808080">
<text x="90.2" y="25.3">25</text>
<text x="67.6" y="47.2" transform="rotate(-90 67.6 47.2)">25</text>
<text x="155.7" y="56.2" transform="rotate(-90 155.7 56.2)">200</text>
<text x="32.4" y="72.8" transform="rotate(-15 32.4 72.8)">15 6 mm CutDepth</text>
<text x="106.1" y="92">300</text>
<text x="155.7" y="113.7" transform="rotate(-90 155.7 113.7)">32</text>
<text x="62.6" y="114.4" transform="rotate(30 62.6 114.4)">R5</text>
<text x="160.1" y="139.6" transform="rotate(23 160.1 139.6)">26 Hole</text>
<text x="63.8" y="157.1" transform="rotate(-15 63.8 157.1)">6 Hole</text>
<text x="145.3" y="156.6" transform="rotate(19 145.3 156.6)">15 16mm CutDepth</text>
</g>
<g font-size="4.8">
<text x="33.4" y="180.5">Aluminum Drilling</text>
<text x="33.4" y="185">Has A Depth</text>
<text x="33.4" y="189.5">16mm On All</text>
<text x="144.2" y="189">All curves and hole</text>
<text x="33.4" y="194.1">Curves</text>
<text x="144.2" y="193.6">has a same value of</text>
<text x="144.2" y="198.1">frame 1 and 2</text>
<text x="26.4" y="212.7">1</text>
<text x="42.7" y="212.7">1</text>
<text x="77.2" y="212.7">Metal plate 300 X 200 X 32</text>
<text x="166.5" y="212.7">Aluminum</text>
<text x="22.6" y="220.7">Item</text>
<text x="39.9" y="220.7">Qty</text>
<text x="93.5" y="220.7">Description</text>
<text x="168.5" y="220.7">Material</text>
<text x="96.4" y="227.4">Part List</text>
<text x="22.6" y="235.4">Dept : Injection Molding Parts</text>
<text x="101.2" y="235.4">Created By : Glia - Gaza</text>
<text x="101.3" y="245.8">Approvrd By : Size : mm</text>
<text x="101.3" y="250.3">Glia - Gaza</text>
<text x="135" y="250.3">Scale 1:5</text>
<text x="166.3" y="246.5">Rev : A4</text>
<text x="101.3" y="259.5">Tittel : Frame 03</text>
<text x="130.9" y="277.8">Date / 20/08/2019</text>
</g>
<text font-size="4.2" x="166.3" y="259.5">Sheet : 9/21</text>
</svg>
